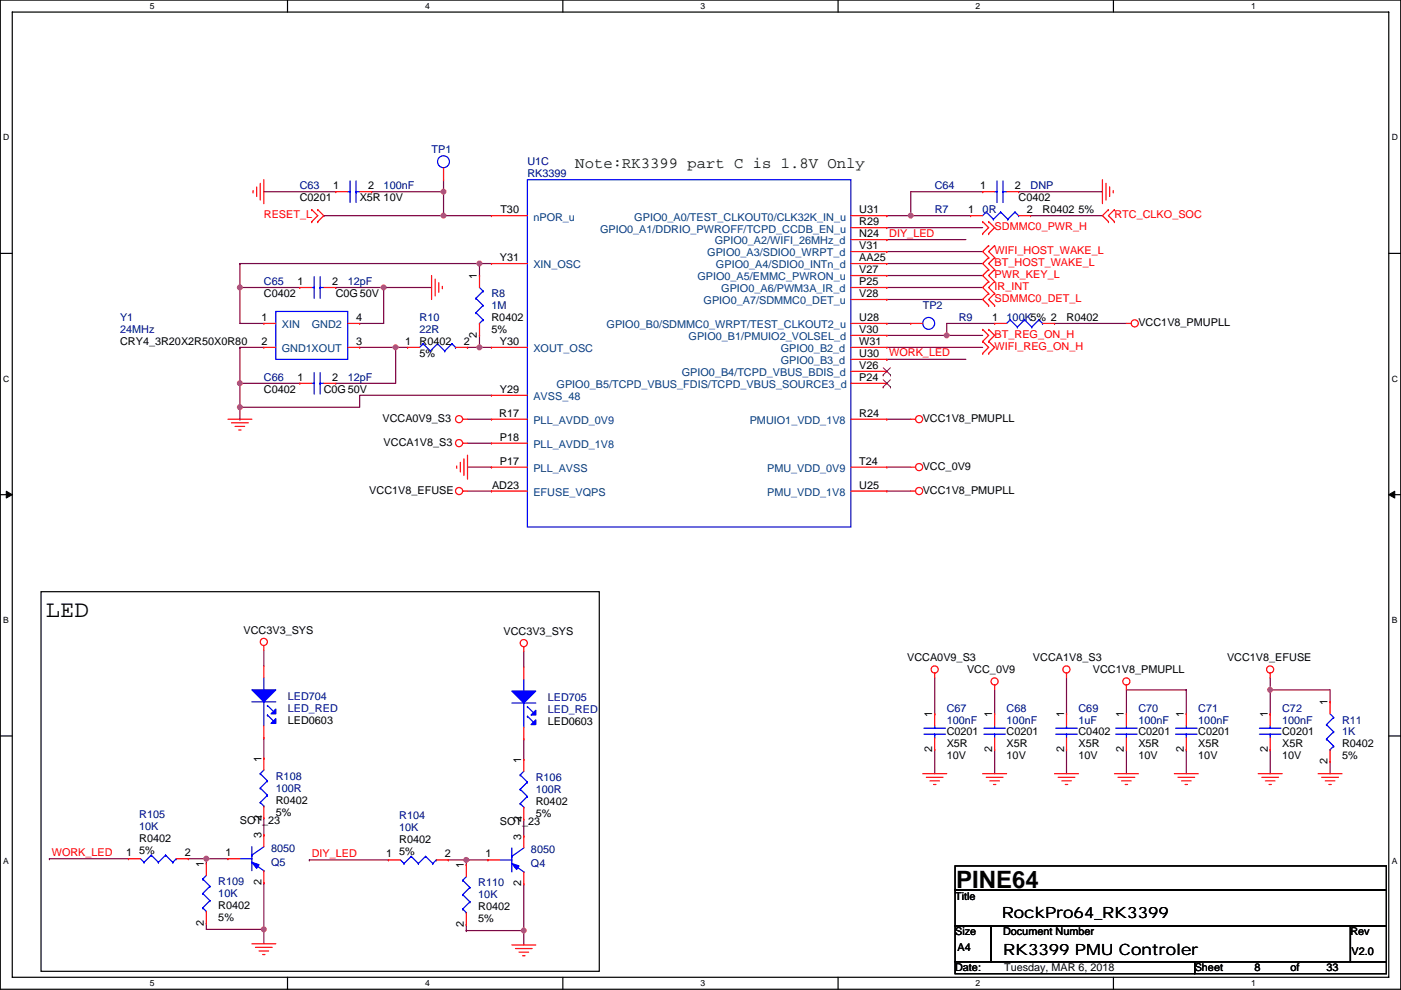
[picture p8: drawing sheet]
<svg xmlns="http://www.w3.org/2000/svg" width="297mm" height="210mm" viewBox="0 0 297 210" stroke-linecap="round" stroke-linejoin="round" font-family="sans-serif">
<path d="M.1 0h296.9v209.8h-296.9zM2.6 2.6h291.8v204.7h-291.8z" fill="none" stroke="#000" stroke-width=".25"/>
<g fill="#fff">
<path d="M31.8 .3h1v2h-1z"/>
<path d="M31.8 207.5h1v2.1h-1z"/>
</g>
<path d="M61 0v2.6M61 207.3v2.5" fill="none" stroke="#000" stroke-width=".25"/>
<g fill="#fff">
<path d="M90.1 .3h1v2h-1z"/>
<path d="M90.1 207.5h1v2.1h-1z"/>
</g>
<path d="M119.3 0v2.6M119.3 207.3v2.5" fill="none" stroke="#000" stroke-width=".25"/>
<g fill="#fff">
<path d="M148.5 .3h1v2h-1z"/>
<path d="M148.5 207.5h1v2.1h-1z"/>
</g>
<path d="M177.7 0v2.6M177.7 207.3v2.5" fill="none" stroke="#000" stroke-width=".25"/>
<g fill="#fff">
<path d="M206.9 .3h1v2h-1z"/>
<path d="M206.9 207.5h1v2.1h-1z"/>
</g>
<path d="M236.1 0v2.6M236.1 207.3v2.5" fill="none" stroke="#000" stroke-width=".25"/>
<g fill="#fff">
<path d="M265.2 .3h1v2h-1z"/>
<path d="M265.2 207.5h1v2.1h-1z"/>
<path d="M.7 28.2h1.3v2h-1.3z"/>
<path d="M295.1 28.2h1.3v2h-1.3z"/>
<path d="M.7 79.3h1.3v2.1h-1.3z"/>
<path d="M295.1 79.3h1.3v2.1h-1.3z"/>
</g>
<path d="M.1 53.7h2.5M294.4 53.7h2.6" fill="none" stroke="#000" stroke-width=".25"/>
<g fill="#fff">
<path d="M.7 130.5h1.2v2h-1.2z"/>
<path d="M295.1 130.5h1.2v2h-1.2z"/>
</g>
<path d="M.1 104.9h2.5M294.4 104.9h2.6" fill="none" stroke="#000" stroke-width=".25"/>
<path d="M1.3 104.2l1.3 .7-1.3 .7zM294.4 104.9l1.3-.7v1.4z" fill="#000" stroke="#000" stroke-width=".21"/>
<g fill="#fff">
<path d="M.7 181.7h1.2v2h-1.2z"/>
<path d="M295.1 181.7h1.2v2h-1.2z"/>
</g>
<path d="M8.7 125.5h118.4v80.5h-118.4zM.1 156.1h2.5M294.4 156.1h2.6M202.5 196.4h7.6v7.6h-7.6zM202.5 183.7h91.4v5h-91.4zM202.5 188.7h91.4v7.7h-91.4zM210.1 196.4h76.2v7.6h-76.2zM286.3 196.4h7.6v7.6h-7.6zM202.5 204h50.8v2.5h-50.8zM253.3 204h40.6v2.5h-40.6z" fill="none" stroke="#000" stroke-width=".25"/>
<g fill="none" stroke="#800040" stroke-width=".25">
<path d="M94 38.1v2.6M50.9 55.9h.1M50.9 55.9v5.1M50.9 55.9h50.8M55.9 40.7h15.3M68.6 45.7h.1M68.6 45.7h25.4M78.8 40.7h15.2M94 40.7h.1M94 40.7v5M94 45.7h10.2M101.7 55.9v2.5"/>
<path d="M101.7 55.9h2.5M188 53.4h20.3M188 55.9h20.3M188 45.7h.1M188 58.4h20.3M188 48.3h20.3M188 50.8h.1M188 50.8h16.8M193.1 45.7h12.7M208.3 40.7h-15.2v5h-5.1M216 40.7h17.7M218.5 45.7h15.2"/>
<path d="M50.9 73.7v7.6h12.7M50.9 73.7h.1M50.9 61v7.6h5M50.9 61h.1M50.9 73.7h5M50.9 61h12.7M71.2 61h.1M71.2 61h10.1M76.3 73.7h7.6M81.3 61h10.2M81.3 61v7.6h-5M83.9 73.7h2.5"/>
<path d="M83.9 73.7h.1M83.9 73.7v7.6h-12.7M99.1 73.7h.1M99.1 73.7h2.6M101.7 71.1v2.6M101.7 73.7h2.5M188 63.5h20.3M188 73.7h20.3M188 68.6h5.1M188 61h20.3M188 76.2h.1M188 71.1h12.7"/>
<path d="M188 76.2h16.8M200.7 71.1h.1M200.7 71.1h7.6M210.9 68.6h-10.2v2.5M223.6 68.6h15.2M50.9 81.3v5.1M50.9 88.9h.1M99.1 99.1h5.1M99.1 94h5.1M99.1 88.9h5.1M104.2 83.8h-27.9v2.6h-25.4v2.5M188 99.1h5.1"/>
<path d="M188 88.9h5.1M99.1 104.2h5.1M188 104.2h5.1M55.9 137.9v3.3M111.1 138.2v3.3M55.9 156.5v4.3M111.1 156.7v4.4M198.2 143.8v7.6M198.2 159v5.1M210.9 146.3v5.1M210.9 159v5.1M226.1 143.8v7.6"/>
<path d="M226.1 159v5.1M238.8 151.4v-5.1h12.7v5.1M238.8 159v5.1M251.5 159v5.1M269.3 159v5.1M269.3 143.8v2.5M269.3 146.3h.1M269.3 146.3v5.1M269.3 146.3h12.7v2.6M55.9 173.5v3.6M111.1 173.8v3.5M282 161.6v2.5"/>
<path d="M10.5 182.1h.1M10.5 182.1h16.7M39.9 182.1h3.8M43.7 182.1v1.1M43.7 182.1h.1M43.7 195.9v1.2h12.2M43.7 182.1h4.6M55.9 187.2h.1M55.9 197.1v3.1M55.9 187.2v9.9M65.6 182.4h.1M65.6 182.4h16.8"/>
<path d="M95.1 182.4h3.8M98.9 182.4h.1M98.9 182.4h4.5M98.9 196.1v1.3M98.9 197.4h.1M98.9 182.4v1M98.9 197.4h12.2M111.1 187.5v9.9M111.1 197.4v3"/>
</g>
<g fill="#f0f" stroke="#f0f" stroke-width=".25">
<circle cx="94" cy="45.7" r=".5"/>
<circle cx="83.9" cy="73.7" r=".5"/>
<circle cx="101.6" cy="55.9" r=".5"/>
<circle cx="50.8" cy="81.3" r=".5"/>
<circle cx="101.6" cy="73.7" r=".5"/>
<circle cx="50.8" cy="61" r=".5"/>
<circle cx="81.3" cy="61" r=".5"/>
<circle cx="193.1" cy="45.7" r=".5"/>
<circle cx="94" cy="40.6" r=".5"/>
<circle cx="200.7" cy="71.1" r=".5"/>
<circle cx="269.3" cy="146.3" r=".5"/>
<circle cx="50.8" cy="86.4" r=".5"/>
<circle cx="43.7" cy="182.1" r=".5"/>
<circle cx="55.9" cy="197.1" r=".5"/>
<circle cx="98.9" cy="182.4" r=".5"/>
<circle cx="111" cy="197.4" r=".5"/>
</g>
<g fill="none" stroke="#f00" stroke-width=".25">
<path d="M54.4 39.6v2.1M55.2 38.9v3.5M55.9 38.1v5.1M94 38.1h.1M94 35.6v2.5M233.7 38.1v5.1M234.5 38.9v3.5M235.3 39.6v2.1M53.7 40.4v.5M66.1 44.5h.1M66.1 47h.1M66.1 44.5l1.3 1.2-1.3 1.3"/>
<path d="M67.4 47h.1M67.4 44.5h.1M67.4 44.5l1.2 1.2-1.2 1.3M71.2 40.7h.1M71.2 40.7h2.5M76.3 40.7h2.5M78.8 40.7h.1M91.5 58.4v5.1M92.3 59.2v3.6M93 60v2M101.7 58.4h.1M101.7 58.4v2.6"/>
<path d="M104.2 55.9h.1M104.2 45.7h.1M104.2 55.9h7.6M104.2 45.7h7.6M180.4 55.9h7.6M180.4 45.7h7.6M180.4 48.3h7.6M180.4 50.8h7.6M180.4 53.4h7.6M180.4 58.4h7.6M188 45.7h.1M188 48.3h.1"/>
<path d="M188 50.8h.1M188 55.9h.1M188 53.4h.1M188 58.4h.1M205.8 45.7h.1M205.8 45.7h2.5M208.3 49.6h.1M208.3 47h.1M208.3 40.7h.1M208.3 47l1.3 1.3-1.3 1.3M208.3 40.7h2.6M209.6 52.1h.1"/>
<path d="M209.6 54.6h.1M209.6 57.2h.1M209.6 59.7h.1M209.6 49.6h.1M209.6 47h.1M209.6 52.1l-1.3 1.3 1.3 1.2M209.6 54.6l-1.3 1.3 1.3 1.3M209.6 57.2l-1.3 1.2 1.3 1.3M209.6 47l1.3 1.3-1.3 1.3M209.6 59.7l-1.3 1.3 1.3 1.3M210.9 54.6h.1M210.9 52.1h.1"/>
<path d="M210.9 57.2h.1M210.9 59.7h.1M210.9 52.1l-1.3 1.3 1.3 1.2M210.9 54.6l-1.3 1.3 1.3 1.3M210.9 57.2l-1.3 1.2 1.3 1.3M210.9 59.7l-1.3 1.3 1.3 1.3M213.4 40.7h2.6M216 40.7h.1M216 45.7h2.5M218.5 45.7h.1M235 47h.1M235 44.5h.1"/>
<path d="M235 44.5l-1.3 1.2 1.3 1.3M236 40.4v.5M236.3 44.5h.1M236.3 47h.1M236.3 44.5l-1.3 1.2 1.3 1.3M55.9 68.6h.1M55.9 73.7h.1M55.9 73.7h2.6M55.9 68.6h2.6M63.6 61h.1M63.6 61h2.5M68.6 61h2.6"/>
<path d="M71.2 61h.1M73.7 73.7h2.6M73.7 68.6h2.6M76.3 73.7h.1M76.3 68.6h.1M86.4 73.7h.1M86.4 73.7h2.6M93.8 60.7v.5M96.6 73.7h2.5M99.1 73.7h.1M101.7 71.1h.1M101.7 68.6v2.5"/>
<path d="M104.2 73.7h.1M104.2 73.7h7.6M180.4 73.7h7.6M180.4 68.6h7.6M180.4 61h7.6M180.4 78.8h7.6M180.4 76.2h7.6M180.4 71.1h7.6M180.4 63.5h7.6M188 78.8h.1M188 76.2h.1M188 73.7h.1"/>
<path d="M188 71.1h.1M188 68.6h.1M188 63.5h.1M188 61h.1M193.1 68.6h.1M193.1 68.6h2.5M208.3 72.4h.1M208.3 69.9h.1M208.3 75h.1M208.3 69.9l1.3 1.2-1.3 1.3M208.3 72.4l1.3 1.3-1.3 1.3M209.6 64.8h.1"/>
<path d="M209.6 62.3h.1M209.6 72.4h.1M209.6 69.9h.1M209.6 75h.1M209.6 62.3l-1.3 1.2 1.3 1.3M209.6 69.9l1.3 1.2-1.3 1.3M209.6 72.4l1.3 1.3-1.3 1.3M210.9 62.3h.1M210.9 64.8h.1M210.9 68.6h.1M210.9 62.3l-1.3 1.2 1.3 1.3M210.9 68.6h2.5"/>
<path d="M221 68.6h2.6M223.6 68.6h.1M238.8 68.6h1M48.3 88.9h5.1M49.1 89.7h3.5M49.8 90.4h2.1M50.6 91.2h.5M63.6 81.3h.1M63.6 81.3h2.5M68.6 81.3h2.6M71.2 81.3h.1M96.8 98.8v.5"/>
<path d="M97.6 98.1v2M98.1 94h1M98.1 88.9h1M98.4 97.3v3.6M99.1 96.5v5.1M104.2 99.1h.1M104.2 88.9h.1M104.2 94h.1M104.2 83.8h.1M104.2 99.1h7.6M104.2 88.9h7.6M104.2 94h7.6"/>
<path d="M104.2 83.8h7.6M180.4 81.3h7.6M180.4 99.1h7.6M180.4 88.9h7.6M188 81.3h.1M188 88.9h.1M188 99.1h.1M193.1 88.9h1M193.1 99.1h1M98.1 104.2h1M104.2 104.2h.1M104.2 104.2h7.6"/>
<path d="M180.4 104.2h7.6M188 104.2h.1M193.1 104.2h1M55.9 136.9v1M111.1 137.2v1M55.9 141.2v2.6M55.9 156.5h.1M55.9 153.9v2.6M111.1 141.5v2.5M111.1 156.7h.1M111.1 154.2v2.5M198.2 142.8v1"/>
<path d="M198.2 151.4h.1M198.2 159h.1M198.2 151.4v2.5M198.2 156.5v2.5M210.9 145.3v1M210.9 151.4h.1M210.9 159h.1M210.9 151.4v2.5M210.9 156.5v2.5M226.1 142.8v1M226.1 151.4h.1M226.1 159h.1"/>
<path d="M226.1 151.4v2.5M226.1 156.5v2.5M238.8 145.3v1M238.8 151.4h.1M238.8 159h.1M238.8 151.4v2.5M238.8 156.5v2.5M251.5 151.4h.1M251.5 159h.1M251.5 151.4v2.5M251.5 156.5v2.5M269.3 142.8v1"/>
<path d="M269.3 151.4h.1M269.3 159h.1M269.3 151.4v2.5M269.3 156.5v2.5M282 148.9h.1M282 148.9v2.5M282 159v2.6M55.9 160.8h.1M55.9 173.5h.1M55.9 177.1h.1M55.9 160.8v2.5M55.9 171v2.5"/>
<path d="M55.9 177.1v2.5M111.1 161.1h.1M111.1 173.8h.1M111.1 177.3h.1M111.1 161.1v2.5M111.1 171.2v2.6M111.1 177.3v2.6M195.6 164.1h5.1M196.4 164.9h3.6M197.2 165.6h2M197.9 166.4h.5M208.3 164.1h5.1"/>
<path d="M209.1 164.9h3.6M209.9 165.6h2M210.6 166.4h.5M223.6 164.1h5.1M224.3 164.9h3.6M225.1 165.6h2M225.9 166.4h.5M236.3 164.1h5.1M237 164.9h3.6M237.8 165.6h2M238.6 166.4h.5M249 164.1h5.1"/>
<path d="M249.7 164.9h3.6M250.5 165.6h2M251.3 166.4h.5M266.8 164.1h5M267.5 164.9h3.6M268.3 165.6h2M269 166.4h.6M279.5 164.1h5M280.2 164.9h3.6M281 165.6h2M281.7 166.4h.6M282 161.6h.1"/>
<path d="M27.2 182.1h.1M27.2 182.1h2.6M37.4 182.1h2.5M39.9 182.1h.1M43.7 183.2h.1M43.7 195.9h.1M43.7 183.2v2.5M43.7 193.3v2.6M48.3 182.1h.1M48.3 182.1h2.6M55.9 187.2h.1M55.9 184.7v2.5"/>
<path d="M82.4 182.4h.1M82.4 182.4h2.5M92.5 182.4h2.6M95.1 182.4h.1M98.9 183.4h.1M98.9 196.1h.1M98.9 183.4v2.5M98.9 193.6v2.5M103.4 182.4h.1M103.4 182.4h2.6M111.1 187.5h.1M111.1 184.9v2.6"/>
<path d="M53.4 200.2h5.1M54.2 200.9h3.5M54.9 201.7h2.1M55.7 202.5h.5M108.5 200.4h5.1M109.3 201.2h3.5M110 202h2.1M110.8 202.7h.5"/>
<circle cx="240.6" cy="68.6" r=".76"/>
<circle cx="97.3" cy="94" r=".76"/>
<circle cx="97.3" cy="88.9" r=".76"/>
<circle cx="194.9" cy="88.9" r=".76"/>
<circle cx="194.9" cy="99.1" r=".76"/>
<circle cx="97.3" cy="104.1" r=".76"/>
<circle cx="194.9" cy="104.1" r=".76"/>
<circle cx="55.9" cy="136.2" r=".76"/>
<circle cx="111" cy="136.4" r=".76"/>
<circle cx="198.2" cy="142" r=".76"/>
<circle cx="210.9" cy="144.5" r=".76"/>
<circle cx="226.1" cy="142" r=".76"/>
<circle cx="238.8" cy="144.5" r=".76"/>
<circle cx="269.3" cy="142" r=".76"/>
</g>
<g fill="none" stroke="#00f" stroke-width=".25">
<path d="M74.2 38.4v4.5M75.5 38.4v4.5M111.8 38.1h68.6v73.7h-68.6zM211.4 38.4v4.5M212.7 38.4v4.5M66.6 58.7v4.6M67.9 58.7v4.6M73.7 40.7h.5M75.5 40.7h.1M75.5 40.7h.8M209.1 45h.1M209.1 45l-.8 .7"/>
<path d="M209.1 45l1.5 1.5M210.6 46.5h.1M210.9 40.7h.5M212.1 45h.1M212.1 45l-1.5 1.5M212.1 45l1.6 1.5M212.7 40.7h.1M212.7 40.7h.7M213.7 46.5h.1M215.2 45h.1M215.2 45l-1.5 1.5M215.2 45l.8 .7"/>
<path d="M216 45.7h.1M58.5 66.1h15.2v10.1h-15.2zM66.1 61h.5M66.6 79v4.6M67.9 61h.1M67.9 79v4.6M67.9 61h.7M89.7 72.9h.1M89.7 72.9l-.7 .8M89.7 72.9l1.5 1.5M91.2 74.4h.1M92.8 72.9h.1"/>
<path d="M92.8 72.9l-1.6 1.5M92.8 72.9l1.5 1.5M94.3 74.4h.1M95.8 72.9h.1M95.8 72.9l-1.5 1.5M95.8 72.9l.8 .8M96.6 73.7h.1M100.9 63.3h.1M100.9 66.3h.1M100.9 63.3l1.5 1.5M100.9 66.3l1.5 1.5M101.7 68.6h.1"/>
<path d="M101.7 61l.7 .7M102.4 61.7h.1M102.4 64.8h.1M102.4 67.8h.1M102.4 61.7l-1.5 1.6M102.4 64.8l-1.5 1.5M102.4 67.8l-.7 .8M214.2 67.8h.1M214.2 67.8l-.8 .8M214.2 67.8l1.5 1.6M215.7 69.4h.1M217.2 67.8h.1"/>
<path d="M217.2 67.8l-1.5 1.6M217.2 67.8l1.6 1.6M218.8 69.4h.1M220.3 67.8h.1M220.3 67.8l-1.5 1.6M220.3 67.8l.7 .8M221 68.6h.1M66.1 81.3h.5M67.9 81.3h.1M67.9 81.3h.7M53.4 148.9h5.1M55.9 143.8v2.5"/>
<path d="M55.9 148.9v5M56.7 149.6h.1M56.7 151.7h.1M56.7 149.6l1.3 1.3M56.7 151.7l1.3 1.2M108.5 149.1h5.1M111.1 144v2.6M111.1 149.1v5.1M111.8 149.9h.1M111.8 151.9h.1M111.8 149.9l1.3 1.3M111.8 151.9l1.3 1.3"/>
<path d="M195.9 155.7h4.6M195.9 154.5h4.6M198.2 153.9v.6M198.2 155.7h.1M198.2 155.7v.8M208.6 155.7h4.6M208.6 154.5h4.6M210.9 153.9v.6M210.9 155.7h.1M210.9 155.7v.8M223.8 155.7h4.6M223.8 154.5h4.6"/>
<path d="M226.1 153.9v.6M226.1 155.7h.1M226.1 155.7v.8M236.5 155.7h4.6M236.5 154.5h4.6M238.8 153.9v.6M238.8 155.7h.1M238.8 155.7v.8M249.2 155.7h4.6M249.2 154.5h4.6M251.5 153.9v.6M251.5 155.7h.1"/>
<path d="M251.5 155.7v.8M267 155.7h4.6M267 154.5h4.6M269.3 153.9v.6M269.3 155.7h.1M269.3 155.7v.8M281.2 153.7h.1M281.2 156.7h.1M281.2 153.7l1.6 1.5M281.2 156.7l1.6 1.6M282 159h.1M282 151.4l.8 .8"/>
<path d="M282.8 152.2h.1M282.8 155.2h.1M282.8 158.3h.1M282.8 152.2l-1.6 1.5M282.8 155.2l-1.6 1.5M282.8 158.3l-.8 .7M53.4 179.6v5.1M55.2 164.1h.1M55.2 167.2h.1M55.2 170.2h.1M55.2 164.1l1.5 1.5M55.2 167.2l1.5 1.5"/>
<path d="M55.2 170.2l.7 .8M55.9 171h.1M55.9 163.3l-.7 .8M55.9 179.6l-2.5 1.8M56.7 165.6h.1M56.7 168.7h.1M56.7 165.6l-1.5 1.6M56.7 168.7l-1.5 1.5M108.5 179.9v5M110.3 164.4h.1M110.3 167.4h.1M110.3 170.5h.1"/>
<path d="M110.3 164.4l1.5 1.5M110.3 167.4l1.5 1.5M110.3 170.5l.8 .7M111.1 171.2h.1M111.1 163.6l-.8 .8M111.1 179.9l-2.6 1.7M111.8 165.9h.1M111.8 168.9h.1M111.8 165.9l-1.5 1.5M111.8 168.9l-1.5 1.6M29.8 182.1l.7 .8M30.5 182.9h.1"/>
<path d="M32.1 181.4h.1M32.1 181.4l-1.6 1.5M32.1 181.4l1.5 1.5M33.6 182.9h.1M35.1 181.4h.1M35.1 181.4l-1.5 1.5M35.1 181.4l1.5 1.5M36.6 182.9h.1M37.4 182.1h.1M37.4 182.1l-.8 .8M43 186.5h.1M43 189.5h.1"/>
<path d="M43 192.6h.1M43 186.5l1.5 1.5M43 189.5l1.5 1.5M43 192.6l.7 .7M43.7 193.3h.1M43.7 185.7l-.7 .8M44.5 188h.1M44.5 191h.1M44.5 188l-1.5 1.5M44.5 191l-1.5 1.6M50.9 182.1h2.5M53.4 181.4h.1"/>
<path d="M53.4 182.9l2.5 1.8M55.9 184.7h.1M84.9 182.4l.8 .8M85.7 183.2h.1M87.2 181.6h.1M87.2 181.6l-1.5 1.6M87.2 181.6l1.5 1.6M88.7 183.2h.1M90.2 181.6h.1M90.2 181.6l-1.5 1.6M90.2 181.6l1.6 1.6M91.8 183.2h.1"/>
<path d="M92.5 182.4h.1M92.5 182.4l-.7 .8M98.1 186.7h.1M98.1 189.8h.1M98.1 192.8h.1M98.1 186.7l1.5 1.5M98.1 189.8l1.5 1.5M98.1 192.8l.8 .8M98.9 193.6h.1M98.9 185.9l-.8 .8M99.6 188.2h.1M99.6 191.3h.1"/>
<path d="M99.6 188.2l-1.5 1.6M99.6 191.3l-1.5 1.5M106 182.4h2.5M108.5 181.6h.1M108.5 183.2l2.6 1.7M111.1 184.9h.1"/>
<circle cx="94" cy="34.3" r="1.26"/>
<circle cx="196.9" cy="68.6" r="1.26"/>
</g>
<g fill="#00f" stroke="#00f" stroke-width=".25">
<path d="M53.4 182.9l1.5 .5-.5 .8z" fill-rule="evenodd"/>
<path d="M108.5 146.6h5.1l-2.5 2.5z" fill-rule="evenodd"/>
<path d="M113.6 150.6v1.1h-1z" fill-rule="evenodd"/>
<path d="M113.6 152.7v1h-1z" fill-rule="evenodd"/>
<path d="M108.5 183.2l1.5 .5-.5 .7z" fill-rule="evenodd"/>
<path d="M53.4 146.3h5.1l-2.6 2.6z" fill-rule="evenodd"/>
<path d="M58.5 150.4v1h-1z" fill-rule="evenodd"/>
<path d="M58.5 152.4v1h-1z" fill-rule="evenodd"/>
</g>
<path d="M187.2 79.5h.1M187.3 78l1.5 1.5M188.8 78l-1.6 1.5M188.8 79.5h.1M187.2 82.1h.1M187.3 80.5l1.5 1.6M188.8 80.5l-1.6 1.6M188.8 82.1h.1" fill="none" stroke="#804000" stroke-width=".21"/>
<g font-size="5.1">
<text x="9.7" y="130.8">LED</text>
<text x="202.8" y="188.4">PINE64</text>
</g>
<text font-size="3.3" fill="#004000" x="122" y="35.7">Note:RK3399 part C is 1.8V Only</text>
<g font-size="3.3">
<text x="212.4" y="194.7">RockPro64_RK3399</text>
<text x="212.7" y="202.5">RK3399 PMU Controler</text>
</g>
<g font-size="2.3" fill="#000080">
<text x="91.5" y="32.6">TP1</text>
<text x="111.8" y="35.1">U1C</text>
<text x="63.6" y="40.2">C63</text>
<text x="81.3" y="40.2">100nF</text>
<text x="111.8" y="37.6">RK3399</text>
<text x="198.2" y="40.2">C64</text>
<text x="218.5" y="40.2">DNP</text>
<text x="198.2" y="45.3">R7</text>
<text x="208.3" y="45.3">0R</text>
<text x="55.9" y="60.5">C65</text>
<text x="73.7" y="60.5">12pF</text>
<text x="104.2" y="63">R8</text>
<text x="104.2" y="65.6">1M</text>
<text x="195.6" y="65.6">TP2</text>
<text x="25.5" y="68.1">Y1</text>
<text x="25.5" y="70.7">24MHz</text>
<text x="89" y="68.1">R10</text>
<text x="89" y="70.7">22R</text>
<text x="203.3" y="68.1">R9</text>
<text x="213.4" y="68.1">100K5% 2</text>
<text x="55.9" y="80.8">C66</text>
<text x="73.7" y="80.8">12pF</text>
<text x="61" y="148.4">LED704</text>
<text x="116.1" y="148.6">LED705</text>
<text x="61" y="150.9">LED_RED</text>
<text x="116.1" y="151.2">LED_RED</text>
<text x="200.7" y="150.9">C67</text>
<text x="200.7" y="153.5">100nF</text>
<text x="213.4" y="150.9">C68</text>
<text x="213.4" y="153.5">100nF</text>
<text x="228.7" y="150.9">C69</text>
<text x="228.7" y="153.5">1uF</text>
<text x="241.4" y="150.9">C70</text>
<text x="241.4" y="153.5">100nF</text>
<text x="254.1" y="150.9">C71</text>
<text x="254.1" y="153.5">100nF</text>
<text x="271.8" y="150.9">C72</text>
<text x="271.8" y="153.5">100nF</text>
<text x="284.5" y="153.5">R11</text>
<text x="284.5" y="156">1K</text>
<text x="58.5" y="165.4">R108</text>
<text x="58.5" y="167.9">100R</text>
<text x="113.6" y="165.7">R106</text>
<text x="29.5" y="173.5">R105</text>
<text x="84.6" y="173.8">R104</text>
<text x="113.6" y="168.2">100R</text>
<text x="29.5" y="176.1">10K</text>
<text x="84.6" y="176.3">10K</text>
<text x="57.5" y="183.7">Q5</text>
<text x="57.5" y="180.6">8050</text>
<text x="112.6" y="183.9">Q4</text>
<text x="112.6" y="180.9">8050</text>
<text x="46.3" y="187.7">R109</text>
<text x="46.3" y="190.3">10K</text>
<text x="101.4" y="188">R110</text>
<text x="101.4" y="190.5">10K</text>
</g>
<g font-size="2.3">
<text x="70.7" y="40.1">1</text>
<text x="78" y="40.1">2</text>
<text x="207.8" y="40.1">1</text>
<text x="215.2" y="40.1">2</text>
<text x="63.6" y="42.7">C0201</text>
<text x="76.3" y="42.7">X5R 10V</text>
<text x="106.1" y="45.2">T30</text>
<text x="182.2" y="47.8">R29</text>
<text x="182.2" y="45.2">U31</text>
<text x="205.3" y="45.2">1</text>
<text x="216" y="42.7">C0402</text>
<text x="217.7" y="45.2">2</text>
<text x="221" y="45.3">R0402 5%</text>
<text x="182.2" y="52.8">V31</text>
<text x="182.2" y="50.3">N24</text>
<text x="101.1" y="59.2" transform="rotate(-90 101.1 59.2)">1</text>
<text x="106" y="55.4">Y31</text>
<text x="182.2" y="55.4">AA25</text>
<text x="182.2" y="57.9">V27</text>
<text x="55.9" y="63">C0402</text>
<text x="63.1" y="60.5">1</text>
<text x="70.4" y="60.5">2</text>
<text x="71.2" y="63">C0G50V</text>
<text x="182.2" y="63">V28</text>
<text x="182.2" y="60.5">P25</text>
<text x="55.4" y="68.1">1</text>
<text x="75.5" y="68.1">4</text>
<text x="101.1" y="71.7" transform="rotate(-90 101.1 71.7)">2</text>
<text x="104.2" y="68.1">R0402</text>
<text x="104.2" y="70.7">5%</text>
<text x="182.2" y="68.1">U28</text>
<text x="182.2" y="70.6">V30</text>
<text x="210.4" y="68.1">1</text>
<text x="226.1" y="68.1">R0402</text>
<text x="241.4" y="69.1">VCC1V8_PMUPLL</text>
<text x="25.5" y="73.2">CRY4_3R20X2R50X0R80</text>
<text x="55.4" y="73.2">2</text>
<text x="75.5" y="73.2">3</text>
<text x="85.9" y="73.2">1</text>
<text x="89" y="73.2">R0402</text>
<text x="89" y="75.7">5%</text>
<text x="98.4" y="73.2">2</text>
<text x="106" y="73.2">Y30</text>
<text x="182.2" y="75.7">U30</text>
<text x="182.2" y="73.2">W31</text>
<text x="55.9" y="83.4">C0402</text>
<text x="63.1" y="80.8">1</text>
<text x="68.6" y="83.4">C0G50V</text>
<text x="70.4" y="80.8">2</text>
<text x="106" y="83.3">Y29</text>
<text x="182.2" y="80.8">P24</text>
<text x="182.2" y="78.2">V26</text>
<text x="81.1" y="89.5">VCCA0V9_S3</text>
<text x="105.9" y="88.4">R17</text>
<text x="182.2" y="88.4">R24</text>
<text x="195.6" y="89.5">VCC1V8_PMUPLL</text>
<text x="81.3" y="94.5">VCCA1V8_S3</text>
<text x="106" y="93.5">P18</text>
<text x="106" y="98.6">P17</text>
<text x="182.2" y="98.6">T24</text>
<text x="195.6" y="99.6">VCC_0V9</text>
<text x="78.3" y="104.7">VCC1V8_EFUSE</text>
<text x="104.3" y="103.6">AD23</text>
<text x="182.2" y="103.6">U25</text>
<text x="195.6" y="104.7">VCC1V8_PMUPLL</text>
<text x="51.6" y="134.4">VCC3V3_SYS</text>
<text x="106.7" y="134.7">VCC3V3_SYS</text>
<text x="192.3" y="140.3">VCCA0V9_S3</text>
<text x="205" y="142.8">VCC_0V9</text>
<text x="219" y="140.3">VCCA1V8_S3</text>
<text x="231.7" y="142.8">VCC1V8_PMUPLL</text>
<text x="260.2" y="140.3">VCC1V8_EFUSE</text>
<text x="281.5" y="149.6" transform="rotate(-90 281.5 149.6)">1</text>
<text x="61" y="153.5">LED0603</text>
<text x="116.1" y="153.7">LED0603</text>
<text x="197.7" y="152.2" transform="rotate(-90 197.7 152.2)">1</text>
<text x="200.7" y="156">C0201</text>
<text x="210.4" y="152.2" transform="rotate(-90 210.4 152.2)">1</text>
<text x="213.4" y="156">C0201</text>
<text x="225.6" y="152.2" transform="rotate(-90 225.6 152.2)">1</text>
<text x="228.7" y="156">C0402</text>
<text x="238.3" y="152.2" transform="rotate(-90 238.3 152.2)">1</text>
<text x="241.4" y="156">C0201</text>
<text x="251" y="152.2" transform="rotate(-90 251 152.2)">1</text>
<text x="254.1" y="156">C0201</text>
<text x="268.8" y="152.2" transform="rotate(-90 268.8 152.2)">1</text>
<text x="271.8" y="156">C0201</text>
<text x="55.4" y="161.6" transform="rotate(-90 55.4 161.6)">1</text>
<text x="110.5" y="161.8" transform="rotate(-90 110.5 161.8)">1</text>
<text x="197.7" y="159.6" transform="rotate(-90 197.7 159.6)">2</text>
<text x="200.7" y="158.5">X5R</text>
<text x="200.7" y="161.1">10V</text>
<text x="210.4" y="159.6" transform="rotate(-90 210.4 159.6)">2</text>
<text x="213.4" y="158.5">X5R</text>
<text x="213.4" y="161.1">10V</text>
<text x="225.6" y="159.6" transform="rotate(-90 225.6 159.6)">2</text>
<text x="228.7" y="158.5">X5R</text>
<text x="228.7" y="161.1">10V</text>
<text x="238.3" y="159.6" transform="rotate(-90 238.3 159.6)">2</text>
<text x="241.4" y="158.5">X5R</text>
<text x="241.4" y="161.1">10V</text>
<text x="251" y="159.6" transform="rotate(-90 251 159.6)">2</text>
<text x="254.1" y="158.5">X5R</text>
<text x="254.1" y="161.1">10V</text>
<text x="268.8" y="159.6" transform="rotate(-90 268.8 159.6)">2</text>
<text x="271.8" y="158.5">X5R</text>
<text x="271.8" y="161.1">10V</text>
<text x="284.5" y="158.5">R0402</text>
<text x="284.5" y="161.1">5%</text>
<text x="281.5" y="162.1" transform="rotate(-90 281.5 162.1)">2</text>
<text x="58.5" y="170.5">R0402</text>
<text x="58.5" y="173">5%</text>
<text x="113.6" y="170.7">R0402</text>
<text x="113.6" y="173.3">5%</text>
<text x="29.5" y="178.6">R0402</text>
<text x="50.9" y="174.8">SOT_23</text>
<text x="55.4" y="177.8" transform="rotate(-90 55.4 177.8)">3</text>
<text x="55.4" y="174" transform="rotate(-90 55.4 174)">2</text>
<text x="84.6" y="178.9">R0402</text>
<text x="106" y="175">SOT_23</text>
<text x="110.5" y="178.1" transform="rotate(-90 110.5 178.1)">3</text>
<text x="110.5" y="174.3" transform="rotate(-90 110.5 174.3)">2</text>
<text x="26.7" y="181.6">1</text>
<text x="29.5" y="181.1">5%</text>
<text x="39.2" y="181.6">2</text>
<text x="43.2" y="183.9" transform="rotate(-90 43.2 183.9)">1</text>
<text x="47.8" y="181.6">1</text>
<text x="81.8" y="181.9">1</text>
<text x="84.6" y="181.4">5%</text>
<text x="94.3" y="181.9">2</text>
<text x="98.3" y="184.2" transform="rotate(-90 98.3 184.2)">1</text>
<text x="102.9" y="181.9">1</text>
<text x="55.4" y="187.7" transform="rotate(-90 55.4 187.7)">2</text>
<text x="110.5" y="188" transform="rotate(-90 110.5 188)">2</text>
<text x="202.5" y="190.8">Title</text>
<text x="43.2" y="196.4" transform="rotate(-90 43.2 196.4)">2</text>
<text x="46.3" y="192.8">R0402</text>
<text x="46.3" y="195.4">5%</text>
<text x="98.3" y="196.6" transform="rotate(-90 98.3 196.6)">2</text>
<text x="101.4" y="193.1">R0402</text>
<text x="101.4" y="195.6">5%</text>
<text x="202.5" y="198.4">Size</text>
<text x="203" y="201.7">A4</text>
<text x="212.7" y="198.4">Document Number</text>
<text x="286.3" y="198.4">Rev</text>
<text x="286.6" y="202.5">V2.0</text>
<text x="202.5" y="206">Date:</text>
<text x="212.9" y="206">Tuesday, MAR 6, 2018</text>
<text x="253.3" y="206">Sheet</text>
<text x="266" y="206">8</text>
<text x="273.6" y="206">of</text>
<text x="281.2" y="206">33</text>
</g>
<g font-size="2.3" fill="#f00">
<text x="55.9" y="46.3">RESET_L</text>
<text x="236.3" y="46.3">RTC_CLKO_SOC</text>
<text x="188.5" y="50.2">DIY_LED</text>
<text x="210.9" y="53.9">WIFI_HOST_WAKE_L</text>
<text x="210.9" y="48.8">SDMMC0_PWR_H</text>
<text x="210.9" y="56.4">BT_HOST_WAKE_L</text>
<text x="210.9" y="59">PWR_KEY_L</text>
<text x="210.9" y="64.1">SDMMC0_DET_L</text>
<text x="210.9" y="61.5">IR_INT</text>
<text x="210.9" y="71.7">BT_REG_ON_H</text>
<text x="188.5" y="75.6">WORK_LED</text>
<text x="210.9" y="74.2">WIFI_REG_ON_H</text>
<text x="11" y="181.5">WORK_LED</text>
<text x="66.1" y="181.8">DIY_LED</text>
</g>
<g font-size="2.3" fill="#004080">
<text x="113.1" y="46.8">nPOR_u</text>
<text x="134.5" y="46.8">GPIO0_A0/TEST_CLKOUT0/CLK32K_IN_u</text>
<text x="127.2" y="49.3">GPIO0_A1/DDRIO_PWROFF/TCPD_CCDB_EN_u</text>
<text x="151.5" y="51.9">GPIO0_A2/WIFI_26MHz_d</text>
<text x="113.1" y="56.9">XIN_OSC</text>
<text x="147.9" y="59.5">GPIO0_A5/EMMC_PWRON_u</text>
<text x="150" y="54.4">GPIO0_A3/SDIO0_WRPT_d</text>
<text x="151.8" y="56.9">GPIO0_A4/SDIO0_INTn_d</text>
<text x="149.2" y="64.6">GPIO0_A7/SDMMC0_DET_u</text>
<text x="152.9" y="62">GPIO0_A6/PWM3A_IR_d</text>
<text x="59.8" y="69.6">XIN</text>
<text x="66.1" y="69.6">GND2</text>
<text x="128.6" y="69.6">GPIO0_B0/SDMMC0_WRPT/TEST_CLKOUT2_u</text>
<text x="59.8" y="74.7">GND1XOUT</text>
<text x="113.1" y="74.7">XOUT_OSC</text>
<text x="146" y="72.2">GPIO0_B1/PMUIO2_VOLSEL_d</text>
<text x="165.5" y="77.3">GPIO0_B3_d</text>
<text x="165.5" y="74.7">GPIO0_B2_d</text>
<text x="118" y="82.3">GPIO0_B5/TCPD_VBUS_FDIS/TCPD_VBUS_SOURCE3_d</text>
<text x="144.6" y="79.8">GPIO0_B4/TCPD_VBUS_BDIS_d</text>
<text x="113.1" y="90">PLL_AVDD_0V9</text>
<text x="113.1" y="84.9">AVSS_48</text>
<text x="159" y="90">PMUIO1_VDD_1V8</text>
<text x="113.1" y="95">PLL_AVDD_1V8</text>
<text x="113.1" y="100.1">PLL_AVSS</text>
<text x="162.6" y="100.1">PMU_VDD_0V9</text>
<text x="113.1" y="105.2">EFUSE_VQPS</text>
<text x="162.6" y="105.2">PMU_VDD_1V8</text>
</g>
<g font-size="1.8">
<text x="31.8" y="1.9">5</text>
<text x="90.1" y="1.9">4</text>
<text x="148.5" y="1.9">3</text>
<text x="206.9" y="1.9">2</text>
<text x="265.2" y="1.9">1</text>
<text x=".7" y="29.8">D</text>
<text x="295.1" y="29.8">D</text>
<text x=".7" y="81">C</text>
<text x="295.1" y="81">C</text>
<text x=".7" y="132.1">B</text>
<text x="295.1" y="132.1">B</text>
<text x=".7" y="183.3">A</text>
<text x="295.1" y="183.3">A</text>
<text x="31.8" y="209.2">5</text>
<text x="90.1" y="209.2">4</text>
<text x="148.5" y="209.2">3</text>
<text x="206.9" y="209.2">2</text>
<text x="265.2" y="209.2">1</text>
</g>
</svg>
